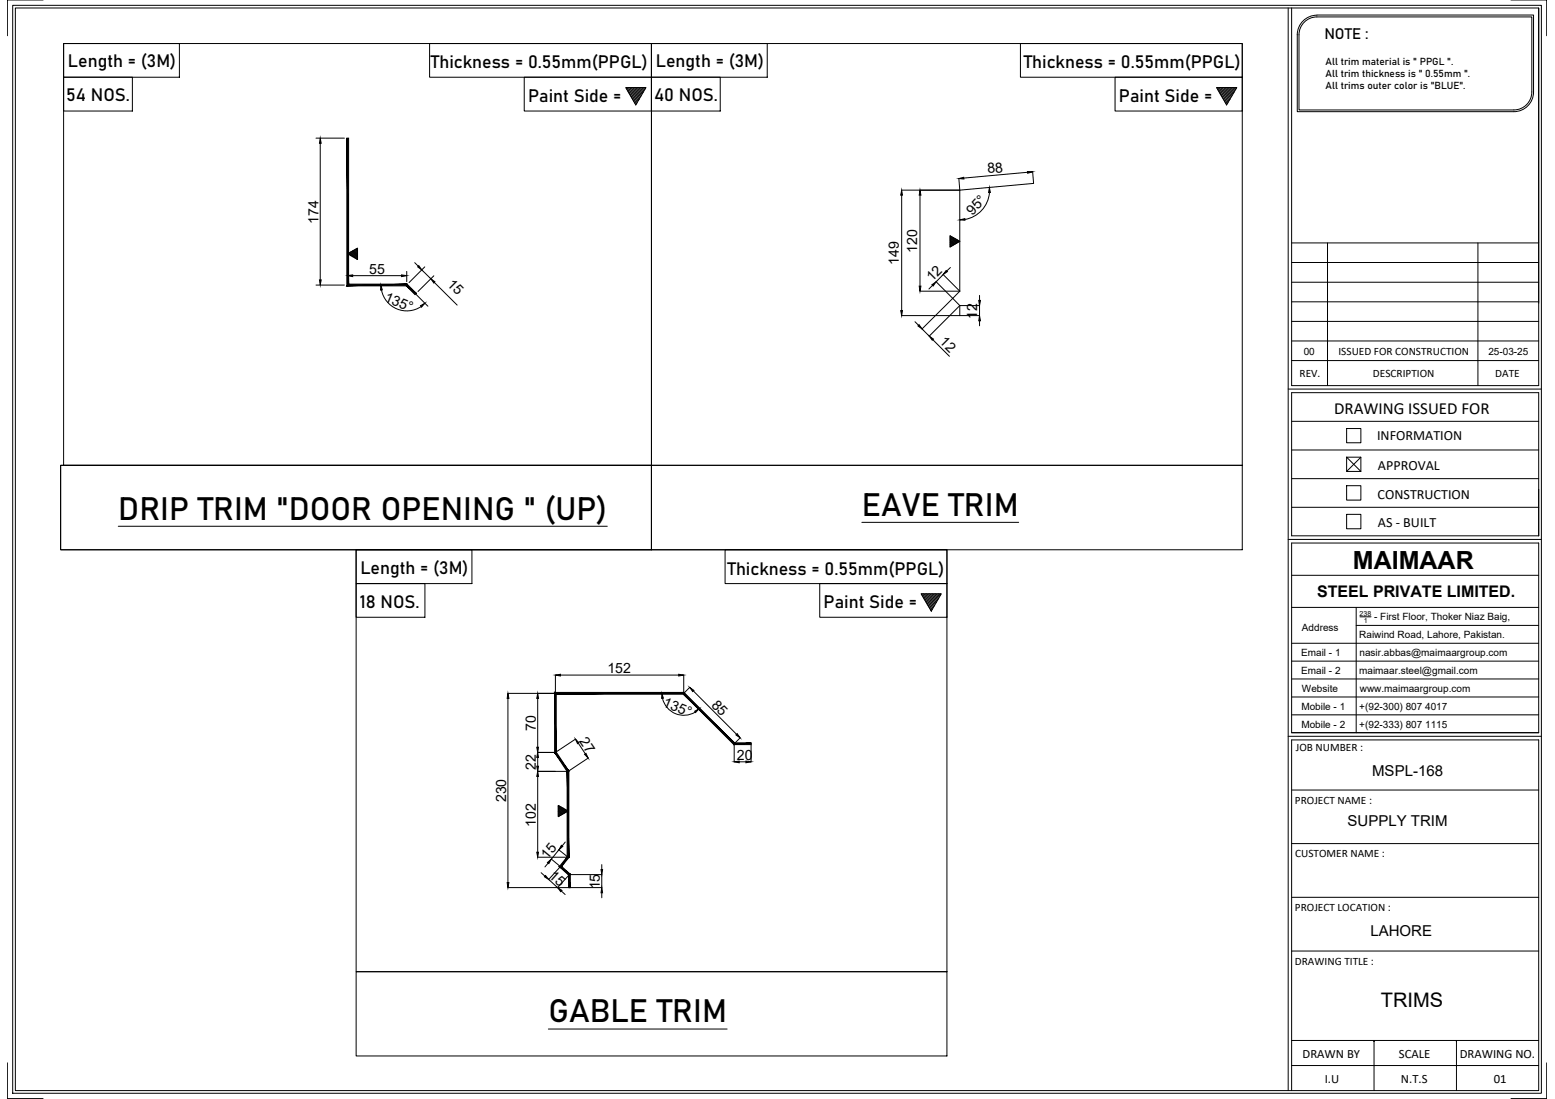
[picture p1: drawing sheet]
<svg xmlns="http://www.w3.org/2000/svg" width="420mm" height="297mm" viewBox="0 0 420 297" stroke-linecap="round" stroke-linejoin="round" font-family="sans-serif">
<!-- layer: Dimensions -->
<g fill="none" stroke="#000" stroke-width=".27">
<path d="M17.2 11.8h158.8v114h-158.8zM17.2 11.8h31.3v9.1h-31.3zM116.1 11.8h59.9v9.1h-59.9zM176 11.8h159.7v114h-159.7zM176 11.8h31.3v9.1h-31.3zM275.7 11.8h60v9.1h-60zM355.8 4.1h58.6v20.8a5.3 5.3 0 0 1-5.4 5.3h-58.5v-20.8a5.3 5.3 0 0 1 5.3-5.3M355.8 4.6a4.8 4.8 0 0 0-4.8 4.8v20.3h58a4.8 4.8 0 0 0 4.9-4.8v-20.3h-58.1M17.2 20.9h18.6v9.1h-18.6zM85.4 37.3h7.6M86.5 38.7v36.9M141.6 20.9h34.4v9.1h-34.4z"/>
<path d="M169.1 23.7h5.4l-2.7 4.7zM169.4 23.7l-.2 .1M169.8 23.7l-.5 .4M170.2 23.7l-.7 .7M170.6 23.7l-1 .9M171 23.7l-1.2 1.2M171.4 23.7l-1.5 1.4M171.8 23.7l-1.7 1.7M172.2 27.7l-.5 .5M172.2 23.7l-2 2M172.6 23.7l-2.3 2.2M172.7 26.8l-1.2 1.1"/>
<path d="M173 23.7l-2.5 2.5M173.3 25.8l-1.9 1.9M173.4 23.7l-2.8 2.7M173.8 23.7l-3 3M173.8 24.8l-2.6 2.6M174.2 23.7l-3.3 3.2M174.4 23.9l-3.3 3.3M176 20.9h18.6v9.1h-18.6zM301.3 20.9h34.4v9.1h-34.4zM328.7 23.7h5.5l-2.8 4.7zM329 23.7l-.2 .1M329.4 23.7l-.4 .4"/>
<path d="M329.8 23.7l-.7 .7M330.2 23.7l-.9 .9M330.6 23.7l-1.2 1.2M331 23.7l-1.4 1.4M331.5 23.7l-1.8 1.7M331.8 27.7l-.5 .5M331.9 23.7l-2 2M332.3 23.7l-2.3 2.2M332.4 26.8l-1.2 1.1M332.7 23.7l-2.5 2.5M332.9 25.8l-1.9 1.9M333.1 23.7l-2.8 2.7"/>
<path d="M333.5 23.7l-3 3M333.5 24.8l-2.6 2.6M333.9 23.7l-3.3 3.2M334 23.9l-3.2 3.3M243.6 51.4h15.7M243.6 52.7v31.2M248.6 52.7v24.6M259.1 48.3l.2 3.1M259.3 51.4v27.3M267.4 52.1a8 8 0 0 1-6.7 7.2M277.6 46.6l-17.2 1.5M279 46.4l.3 3.2-20 1.8"/>
<path d="M85.4 77h7.6M93.9 68.6l2.7-1.5v3zM93.9 73.4v2.7M94 68.5l.3 .3M94.2 68.5l.6 .6M94.3 68.4l1.1 1M94.5 68.3l1.4 1.4M94.6 68.2l1.8 1.9M94.7 68.1l1.9 1.9M94.9 68l1.7 1.7M95 67.9l1.6 1.6M95.2 67.9l1.4 1.4"/>
<path d="M95.3 74.5h13.2M95.3 67.8l1.3 1.2M95.5 67.7l1.1 1.1M95.6 67.6l1 1M95.8 67.6l.8 .8M95.9 67.5l.7 .7M96.1 67.4l.5 .5M96.2 67.3l.4 .4M96.4 67.2l.2 .3M96.5 67.1l.1 .1M103.1 78.4a7 7 0 0 0 10.7 4.5M109.9 73.4v2.7"/>
<path d="M112.1 71l.9 1M112.3 79.5l3.3 3.3M114 72.9l2.4 2.5M114.8 72.1l-4.3 4.3M117.2 74.5l-4.3 4.3M117.3 76.3l6.2 6.2M248.6 78.7h10.7M252 77.1l-1 1M256.7 63.7l2.6 1.5-2.6 1.6zM256.7 66.7v.1M256.7 66.5l.2 .2M256.7 66.3l.3 .3"/>
<path d="M256.7 66l.4 .5M256.7 65.8l.6 .6M256.7 65.6l.7 .7M256.7 65.4l.9 .9M256.7 65.1l1 1.1M256.7 64.9l1.2 1.2M256.7 64.7l1.3 1.3M256.7 64.4l1.4 1.5M256.7 64.2l1.6 1.6M256.7 64l1.7 1.7M256.7 63.8l1.9 1.9M256.8 72.3l-1 .9"/>
<path d="M257 63.9l1.7 1.7M257.6 64.2l1.3 1.3M258.1 64.5l.9 .9M258.7 64.8l.5 .5M259.2 65.2h.1M259.3 78.7l-4.5-4.5-1.9 2 4.5 4.4M259.3 78.7l-1.9 1.9M264.7 79.8v1.4M247.2 87l1 .9M252.1 91.8l4.4 4.5M257.4 80.6l-8.3 8.3 2 1.9 8.2-8.2M257.4 80.6l1.9 2"/>
<path d="M259.3 82.6h5.4v2.7h-21.1M259.3 82.6v2.7M264.7 86.7v1.4M16.4 125.8h159.6v22.8h-159.6zM176 125.8h159.7v22.8h-159.7zM32 142.2h132.1M96.2 148.6h159.7v114h-159.7zM96.2 157.7h18.6v9.1h-18.6zM96.2 148.6h31.3v9.1h-31.3zM195.9 148.6h60v9.1h-60zM221.5 157.7h34.4v9.1h-34.4zM232.9 141.2h42.4"/>
<path d="M248.9 160.5h5.4l-2.7 4.7zM249.2 160.5l-.2 .2M249.6 160.5l-.4 .5M250 160.5l-.7 .7M250.4 160.5l-.9 1M250.8 160.5l-1.2 1.2M251.2 160.5l-1.5 1.5M251.6 160.5l-1.7 1.7M252 164.5l-.5 .5M252.1 160.5l-2.1 2M252.4 160.5l-2.2 2.2M252.5 163.6l-1.1 1.2"/>
<path d="M252.9 160.5l-2.6 2.5M253.1 162.6l-1.9 1.9M253.2 160.5l-2.7 2.7M253.6 161.7l-2.5 2.6M253.7 160.5l-3.1 3M254 160.5l-3.2 3.2M254.2 160.7l-3.3 3.3M137.2 187.4h47.5M137.2 188.8v49.7M145.3 188.8v13.2M150.1 182.5v4.9M151.4 182.5h32"/>
<path d="M155.5 199.8l-5.4 3.6h-4.8M179 188.8a5.9 5.9 0 0 0 8.9 3.7M184.7 182.5v4.9M186.4 185.8l-1.7 1.6M187.3 186.7l11.7 11.8M200 199.4l-1.6 1.6v4.9M145.3 204.7v2.4M145.3 209.8v20.5M150.8 217.7l2.7 1.5-2.7 1.5zM150.8 219.9l.6 .5M150.8 219.7l.7 .6M150.8 219.4l.9 .9"/>
<path d="M150.8 219.2l1 1M150.8 218.9l1.1 1.2M150.8 218.7l1.3 1.3M150.8 218.5l1.4 1.4M150.8 218.3l1.6 1.5M150.8 218.1l1.7 1.7M150.8 217.8l1.9 1.9M151 217.8l1.8 1.8M151.5 218.1l1.5 1.4M152.1 218.4l1 1M152.6 218.7l.6 .6M153.1 219l.3 .2"/>
<path d="M156.3 200.9l1.9 2.9M158.9 204.9l-5.4 3.6h-8.2M199.7 205.9h1.8M202.9 201v4.9M145.3 231.7h8.2l-2.5-2-2 2.5 2.4 2-3.1 3.5 2.4 2.2 3.1-3.5h8.8v3.5h-25.4M146.2 235.9l1 .9M148.1 233.3l-.9 1M150.8 220.6l.2 .1M150.8 220.3l.3 .3M150.8 220.1l.4 .4M152.7 227.6l-.8 1M162.6 233.7v1.3"/>
<path d="M151.7 240.8l1 1M162.6 241.3v1.4M96.2 262.6h159.7v22.8h-159.7zM148.2 278.1h48.3"/>
</g>
<!-- layer: 0 -->
<g fill="none" stroke="#000" stroke-width=".27">
<path d="M3.4 1.4h413.1v294.1h-413.1zM11.6 0h-9.6v9.7M348.1 2.2v292.6M349 2.2v102h66.8v-102M408.3 0h9.6v9.7M349 76.3h66.8M349 71h66.8M349 65.7h66.8M358.7 65.7v38.5M399.3 65.7v38.5M349 97.5h66.8M349 92.2h66.8"/>
<path d="M349 86.9h66.8M349 81.6h66.8M415.8 82v-79.8h-411.7v292.6h411.7v-94.8h-66.8v94.8M348.1 105.2h68.4M349 106.1h66.8v38.7h-66.8zM349 113.9h66.8M363.9 115.8h3.8v3.9h-3.8zM349 121.6h66.8M349 129.4h66.8M349 137.1h66.8M363.9 123.6h3.8v3.8h-3.8zM363.9 131.3h3.8v3.9h-3.8z"/>
<path d="M363.9 139h3.8v3.9h-3.8zM363.9 123.6l3.8 3.8M367.7 123.6l-3.8 3.8M348.1 145.8h68.4M349 146.8h66.8v51.2h-66.8zM349 155.5h66.8M349 178.7h66.8M349 173.9h66.8M349 164.2h66.8M366.4 164.2v33.8M366.4 169h49.4M367.5 166.7h3"/>
<path d="M150.1 187.4v16l3.4 5.1v23.2l-2.1 2.5 2.4 2.2v3.5M184.7 187.4l13.7 13.6h4.5M348.1 199h68.4M349 193.2h66.8M349 188.4h66.8M349 183.5h66.8M349 213.5h66.8M349 228h66.8M349 257h66.8M349 242.5h66.8M2 287.3v9.6h9.6M349 288h66.8"/>
<path d="M349 281.2h66.8M371.3 281.2h.1M371.3 281.2v13.6M393.5 281.2h.1M393.5 281.2v13.6M417.9 287.3v9.6h-9.6"/>
</g>
<!-- layer: Dimensions -->
<g fill="#000" stroke="#000" stroke-width=".27">
<path d="M86.5 37.3l.3 1.4h-.5zM243.6 51.4l.2 1.3h-.4zM248.6 51.4l.2 1.3h-.4zM259.1 48.3l1.3-.4v.5zM259.3 59.4l1.4-.3v.4zM267.3 50.7l.3 1.3h-.5zM277.6 46.4h1.4l-1.3 .4zM86.3 75.6h.5l-.3 1.4zM93.9 74.5l1.4-.2v.5zM102.9 77l.4 1.4h-.5zM108.5 74.3l1.4 .2-1.4 .3zM113.2 71.8l.8 1.1-1.1-.8z"/>
<path d="M116.4 75.4l1.1 .8-.3 .3zM248.4 77.3h.4l-.2 1.4zM251.8 77l1.1-.8-.8 1.1zM255.7 73.1l.3 .3-1.2 .8zM113.6 82.6l1.2-.6-.9 1zM243.4 83.9h.4l-.2 1.4zM248.3 87.8l.8 1.1-1.1-.8zM251.1 90.8l1.1 .9-.3 .2zM264.7 85.3l.2 1.4h-.4zM264.5 81.2h.4l-.2 1.4zM137.2 187.4l.3 1.4h-.5zM145.3 187.4l.2 1.4h-.5z"/>
<path d="M150.1 182.5l1.3-.3v.5zM178.9 187.4l.3 1.3-.4 .1zM183.4 182.2l1.3 .3-1.3 .2zM186.4 185.8l1.1 .8-.3 .3zM187.7 192.2l1.2-.6-.9 1zM198.8 198.6l.4-.3 .8 1.1zM145.3 203.4l.2 1.3h-.5zM145 207.1h.5l-.2 1.4zM145.3 208.5l.2 1.3h-.5zM145 202h.5l-.2 1.4zM155.5 199.8l.9 .9-.4 .3zM157.9 203.9l.4-.3 .6 1.3z"/>
<path d="M198.4 205.9l1.3-.2v.5zM201.5 205.7l1.4 .2-1.4 .3zM137 238.5h.5l-.3 1.4zM145 230.3h.5l-.2 1.4zM147.4 236.6l.9 1.1-1.2-.7zM147.9 233.1l1.1-.9-.7 1.2zM151.7 228.5l.4 .3-1.1 .9zM162.4 235h.4l-.2 1.4zM150.7 239.9l1.1 .8-.3 .3zM162.6 239.9l.2 1.4h-.4z"/>
<path d="M93.7 37.3l.5 39.5v-39.5zM93.7 37.3l.5 39.5-.5 .5zM94.2 76.8l-.5 .5 16.3-.5zM93.7 77.3l16.3-.5-.2 .5zM110 76.8l-.2 .5 2.7 2zM109.8 77.3l2.7 2-.4 .3z"/>
<path d="M198.3 201.3h4.6v-.5zM198.5 200.8h4.4l-4.6 .5zM184.7 187.6l13.6 13.7 .2-.5zM184.8 187.2l13.7 13.6-13.8-13.2zM150.3 187.6h34.4l.1-.4zM149.9 187.2h34.9l-34.5 .4zM149.9 187.2l.4 16.1v-15.7zM149.9 187.2l.4 16.1-.4 .1zM149.9 203.4l3.8 5-3.4-5.1zM149.9 203.4l3.8 5-.5 .1zM153.2 208.5l.5 23.3v-23.4zM153.2 208.5l.5 23.3-.5-.2zM153.2 231.6l-1.4 2.6 1.9-2.4zM153.2 231.6l-1.4 2.6h-.7zM151.1 234.2l3 2.1-2.3-2.1zM151.1 234.2l3 2.1-.5 .2zM153.6 236.5l.5 3.4v-3.6zM153.6 236.5l.5 3.4h-.5z"/>
</g>
<g font-size="8.7">
<text x="32" y="140.5">DRIP TRIM &quot;DOOR OPENING &quot; (UP)</text>
<text x="232.9" y="139.4">EAVE TRIM</text>
<text x="148.2" y="276.4">GABLE TRIM</text>
</g>
<text font-size="6.8" x="365.5" y="153.7">MAIMAAR</text>
<text font-size="5.4" x="373.1" y="272.2">TRIMS</text>
<g font-size="4.8">
<text x="18.4" y="18.2">Length = (3M)</text>
<text x="116.4" y="18.5">Thickness = 0.55mm(PPGL)</text>
<text x="177.2" y="18.2">Length = (3M)</text>
<text x="276.6" y="18.5">Thickness = 0.55mm(PPGL)</text>
<text x="17.9" y="27.4">54 NOS.</text>
<text x="142.7" y="27.5">Paint Side =</text>
<text x="176.7" y="27.4">40 NOS.</text>
<text x="302.3" y="27.5">Paint Side =</text>
<text x="97.4" y="155">Length = (3M)</text>
<text x="196.6" y="155.3">Thickness = 0.55mm(PPGL)</text>
<text x="97.2" y="164.2">18 NOS.</text>
<text x="222.5" y="164.3">Paint Side =</text>
</g>
<text font-size="4.6" x="360.5" y="111.8">DRAWING ISSUED FOR</text>
<text font-size="4.3" x="355.9" y="161.5">STEEL PRIVATE LIMITED.</text>
<g font-size="4.1">
<text x="357.8" y="10.7">NOTE :</text>
<text x="370.8" y="209.7">MSPL-168</text>
<text x="364.1" y="223.4">SUPPLY TRIM</text>
<text x="370.3" y="252.9">LAHORE</text>
</g>
<g font-size="3.8">
<text x="266.9" y="46.8" transform="rotate(-5 266.9 46.8)">88</text>
<text x="262.8" y="58.4" transform="rotate(-47 262.8 58.4)">95°</text>
<text x="86.1" y="60.5" transform="rotate(-90 86.1 60.5)">174</text>
<text x="242.9" y="71.7" transform="rotate(-90 242.9 71.7)">149</text>
<text x="247.9" y="68.4" transform="rotate(-90 247.9 68.4)">120</text>
<text x="99.8" y="74">55</text>
<text x="120.6" y="77" transform="rotate(45 120.6 77)">15</text>
<text x="251.8" y="76.3" transform="rotate(-45 251.8 76.3)">12</text>
<text x="103.7" y="81.4" transform="rotate(22 103.7 81.4)">135°</text>
<text x="264" y="86.2" transform="rotate(-90 264 86.2)">12</text>
<text x="253.7" y="92.5" transform="rotate(45 253.7 92.5)">12</text>
<text x="372.1" y="119">INFORMATION</text>
<text x="372.3" y="127.1">APPROVAL</text>
<text x="372.2" y="134.7">CONSTRUCTION</text>
<text x="372.3" y="142.5">AS - BUILT</text>
<text x="164.1" y="181.9">152</text>
<text x="178.9" y="190.8" transform="rotate(23 178.9 190.8)">135°</text>
<text x="192" y="190.8" transform="rotate(45 192 190.8)">85</text>
<text x="144.8" y="197.5" transform="rotate(-90 144.8 197.5)">70</text>
<text x="156.4" y="200.3" transform="rotate(56 156.4 200.3)">27</text>
<text x="144.8" y="208" transform="rotate(-90 144.8 208)">22</text>
<text x="199.1" y="205.4">20</text>
<text x="136.7" y="216.8" transform="rotate(-90 136.7 216.8)">230</text>
<text x="144.8" y="223.4" transform="rotate(-90 144.8 223.4)">102</text>
<text x="148" y="232.5" transform="rotate(-51 148 232.5)">15</text>
<text x="148.1" y="236.9" transform="rotate(42 148.1 236.9)">15</text>
<text x="162.1" y="240.4" transform="rotate(-90 162.1 240.4)">15</text>
</g>
<g font-size="3.4">
<text x="352" y="286">DRAWN BY</text>
<text x="378" y="286">SCALE</text>
<text x="394.4" y="286">DRAWING NO.</text>
<text x="357.9" y="292.7">I.U</text>
<text x="378.5" y="292.7">N.T.S</text>
<text x="403.6" y="292.7">01</text>
</g>
<g font-size="3">
<text x="361.7" y="95.8">ISSUED FOR CONSTRUCTION</text>
<text x="351.2" y="102">REV.</text>
<text x="371" y="102">DESCRIPTION</text>
<text x="404" y="102">DATE</text>
<text x="350.1" y="202.9">JOB NUMBER :</text>
<text x="349.9" y="217.2">PROJECT NAME :</text>
<text x="350" y="231.7">CUSTOMER NAME :</text>
<text x="349.9" y="246.2">PROJECT LOCATION :</text>
<text x="349.9" y="260.7">DRAWING TITLE :</text>
</g>
<g font-size="2.7">
<text x="358.2" y="17.5">All trim material is &quot; PPGL &quot;.</text>
<text x="358.2" y="20.7">All trim thickness is &quot; 0.55mm &quot;.</text>
<text x="358.2" y="24">All trims outer color is &quot;BLUE&quot;.</text>
<text x="352.3" y="95.8">00</text>
<text x="402.2" y="95.8">25-03-25</text>
<text x="371.3" y="167.7">- First Floor, Thoker Niaz Baig,</text>
<text x="351.8" y="170.4">Address</text>
<text x="367.3" y="172.4">Raiwind Road, Lahore, Pakistan.</text>
<text x="351.6" y="177.4">Email - 1</text>
<text x="367.3" y="177.3">nasir.abbas@maimaargroup.com</text>
<text x="351.6" y="182.3">Email - 2</text>
<text x="367.2" y="182.1">maimaar.steel@gmail.com</text>
<text x="351.6" y="191.9">Mobile - 1</text>
<text x="351.8" y="187.1">Website</text>
<text x="367.3" y="191.9">+(92-300) 807 4017</text>
<text x="367.4" y="186.9">www.maimaargroup.com</text>
<text x="351.6" y="196.8">Mobile - 2</text>
<text x="367.3" y="196.6">+(92-333) 807 1115</text>
</g>
<g font-size="1.9">
<text x="367.4" y="166.5">238</text>
<text x="368.5" y="168.3">1</text>
</g>
</svg>
